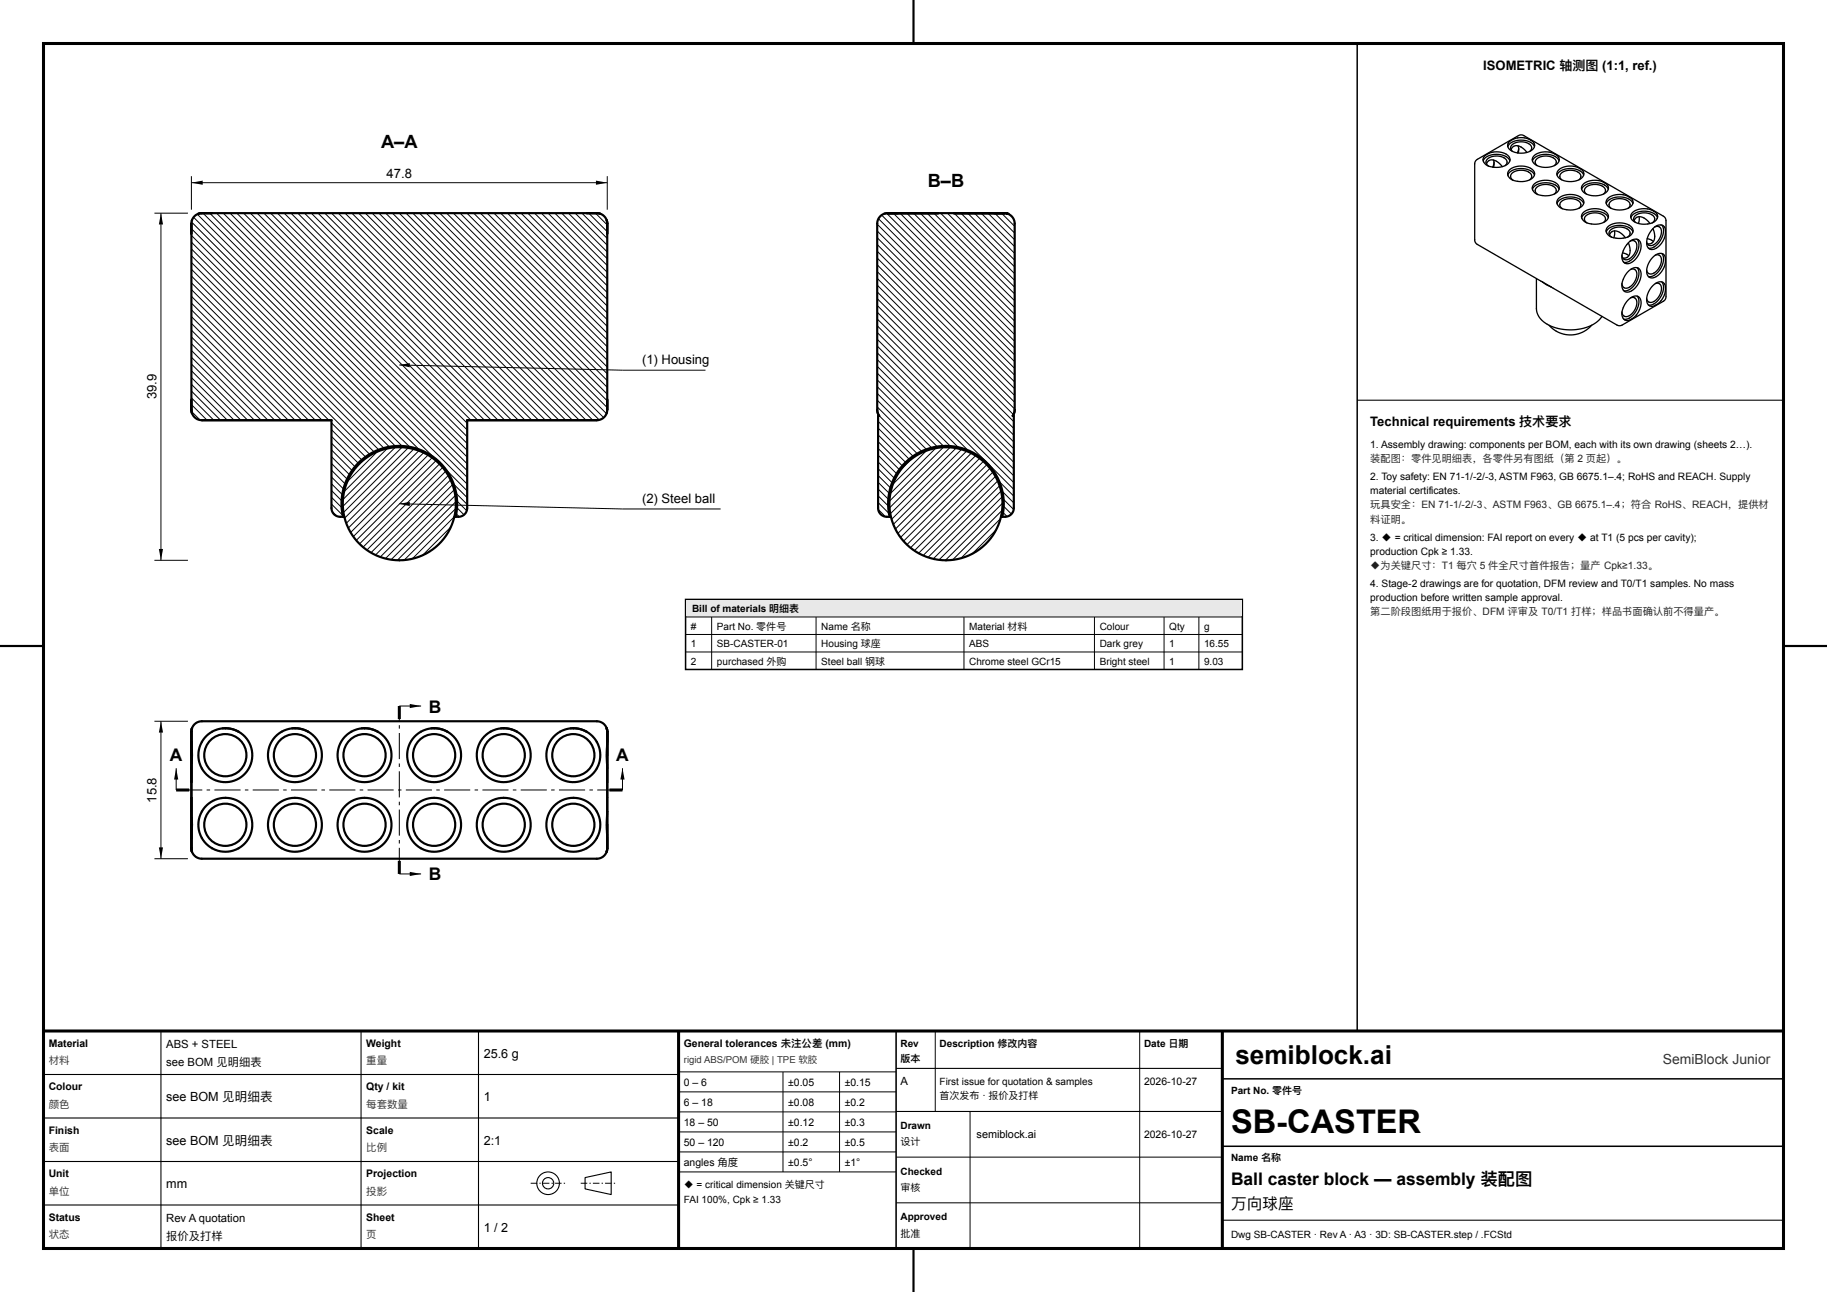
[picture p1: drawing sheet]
<svg xmlns="http://www.w3.org/2000/svg" width="420mm" height="297mm" viewBox="0 0 420 297" stroke-linecap="round" stroke-linejoin="round" font-family="sans-serif">
<path d="M10 10h400v277h-400zM91.8 162.3v3M40.5 181.6h3M91.8 197.9v3M140.1 181.6h3M10 237h400M156 237v50M281 237v50" fill="none" stroke="#000" stroke-width=".7" stroke-linecap="butt"/>
<g fill="none" stroke="#000" stroke-width=".5">
<path d="M210 0v10M44.1 50.6v.2M46.4 49l-.8 .1M46.4 49a2.4 2.4 0 0 0-2.4 2.4v42.8M46.4 49h90.8M137.2 49l.8 .1h-.3M137.2 49a2.4 2.4 0 0 1 2.4 2.4M139.5 50.6l.1 .8M139.6 51.4v42.8a2.4 2.4 0 0 1-2.4 2.4h-29.8v20.2a2.23 2.23 0 0 1-3 2M204 49l-.7 .1M230.9 49a2.4 2.4 0 0 1 2.4 2.4v42.8l-.2 .7-.3 .7h.3v21.2a2.23 2.23 0 0 1-3 2M230.9 49h-26.8a2.4 2.4 0 0 0-2.4 2.4v42.8l.1 .7 .3 .7h-.2v21.2a2.23 2.23 0 0 0 2.9 2"/>
<path d="M230.9 49l.8 .1zM231.4 49.1h.1M231.5 49.1h.1M44 94.2l.1 .8-.1-.8M44 94.2a2.4 2.4 0 0 0 2.4 2.4h29.8v20.2a2.23 2.23 0 0 0 3 2M139.5 94.8v.2M78.8 118.8a13.3 13.3 0 0 1 13-16.3 13.3 13.3 0 0 1 13 16.3M204.5 118.8a13.3 13.3 0 0 1 13-16.3 13.3 13.3 0 0 1 12.9 16.3M0 148.5h10M410 148.5h10M44 168.2a2.4 2.4 0 0 1 2.4-2.4h90.8a2.4 2.4 0 0 1 2.4 2.4M44 170.6l.1 3-.1 3"/>
<path d="M44 168.2v26.8M44 167.9v.3M44.1 167.5v.1M44.1 167.4v.2M44.1 167.4l-.1 .8M44.1 167.4h.1M51.8 167.4l1.7 .2 1.3 .6M51.8 167.4a6.2 6.2 0 0 0-5.8 8.3 6.2 6.2 0 0 0 9.8 2.6 6.2 6.2 0 0 0-1-10.1M51.8 167.4l1.6 .2 1.4 .6M51.8 167.4h-.7M67.8 167.4l1.7 .2 1.3 .6M67.8 167.4a6.2 6.2 0 0 0-5.8 8.3 6.2 6.2 0 0 0 9.8 2.6 6.2 6.2 0 0 0-1-10.1"/>
<path d="M67.8 167.4l1.6 .2 1.4 .6M67.8 167.4h-.7M83.8 167.4l1.7 .2 1.3 .6M83.8 167.4a6.2 6.2 0 0 0-5.8 8.3 6.2 6.2 0 0 0 9.8 2.6 6.2 6.2 0 0 0-1-10.1M83.8 167.4l1.6 .2 1.4 .6M83.8 167.4h-.7M99.8 167.4l1.7 .2 1.3 .6M99.8 167.4a6.2 6.2 0 0 0-5.8 8.3 6.2 6.2 0 0 0 9.8 2.6 6.2 6.2 0 0 0-1-10.1M99.8 167.4l1.6 .2 1.4 .6M99.8 167.4h-.7M115.8 167.4l1.7 .2 1.3 .6M115.8 167.4a6.2 6.2 0 0 0-5.8 8.3 6.2 6.2 0 0 0 9.8 2.6 6.2 6.2 0 0 0-1-10.1"/>
<path d="M115.8 167.4l1.6 .2 1.4 .6M115.8 167.4h-.7M131.8 167.4l1.7 .2 1.3 .6M131.8 167.4a6.2 6.2 0 0 0-5.8 8.3 6.2 6.2 0 0 0 9.8 2.6 6.2 6.2 0 0 0-1-10.1M131.8 167.4l1.6 .2 1.4 .6M131.8 167.4h-.7M139.5 167.6v-.2l.1 .8M139.5 167.6l.1 .6M139.5 167.6l.1 .1M139.6 170.6l-.1 3 .1 3M139.6 168.2v26.8M44 186.6l.1 3-.1 3"/>
<path d="M44 195l.1 .6-.1-.1M44 195l.1 .7M44 195a2.4 2.4 0 0 0 2.4 2.4h90.8a2.4 2.4 0 0 0 2.4-2.4M44.1 195.6v.1M139.5 195.8h.1M139.5 195.6v.1M139.5 195.6v.2M139.6 186.6l-.1 3 .1 3M139.6 195l-.1 .8M139.6 195v.3M210 287v10"/>
<circle cx="91.8" cy="115.8" r="13"/>
<circle cx="217.5" cy="115.8" r="13"/>
<circle cx="51.8" cy="173.6" r="4.9"/>
<circle cx="67.8" cy="173.6" r="4.9"/>
<circle cx="83.8" cy="173.6" r="4.9"/>
<circle cx="99.8" cy="173.6" r="4.9"/>
<circle cx="115.8" cy="173.6" r="4.9"/>
<circle cx="131.8" cy="173.6" r="4.9"/>
<circle cx="51.8" cy="189.6" r="4.9"/>
<circle cx="51.8" cy="189.6" r="6.2"/>
<circle cx="67.8" cy="189.6" r="6.2"/>
<circle cx="67.8" cy="189.6" r="4.9"/>
<circle cx="83.8" cy="189.6" r="4.9"/>
<circle cx="83.8" cy="189.6" r="6.2"/>
<circle cx="99.8" cy="189.6" r="4.9"/>
<circle cx="99.8" cy="189.6" r="6.2"/>
<circle cx="115.8" cy="189.6" r="4.9"/>
<circle cx="115.8" cy="189.6" r="6.2"/>
<circle cx="131.8" cy="189.6" r="4.9"/>
<circle cx="131.8" cy="189.6" r="6.2"/>
</g>
<g fill="none" stroke="#000" stroke-width=".25">
<path d="M312 92h98M37 237v50M83 237v50M110 237v50M10 247h146M10 257h146M206 245.6h75M206 255.5h75M10 267h146M10 277h146M134.5 270.7l6-1.3v5.2l-6-1.3zM281 280.5h129"/>
<circle cx="126" cy="272" r="2.6"/>
<circle cx="126" cy="272" r="1.3"/>
</g>
<path d="M122 272h8M133.5 272h8" fill="none" stroke="#000" stroke-width=".23" stroke-dasharray="1.5 .5 .3 .5" stroke-linecap="butt"/>
<g fill="none" stroke="#000" stroke-width=".23">
<path d="M35.5 49h7.7M37 49v79.8M44 52.6l50.2 50.1M44 54.1l48.4 48.4M44 55.7l46.9 46.8M44 57.2l45.5 45.5M44 58.8l44.2 44.2M44 40.5v7.7M44 42h95.6M44 51l52.3 52.3M44.5 49.9l55.1 55.1M45.3 49.2l62.1 62.1"/>
<path d="M46.7 49l60.7 60.7M48.2 49l59.2 59.2M49.8 49l57.6 57.6M51.3 49l56.1 56.1M52.9 49l54.5 54.5M54.4 49l53 53M56 49l51.4 51.4M57.6 49l49.8 49.8M59.1 49l48.3 48.3M60.7 49l47.6 47.6M62.2 49l47.6 47.6M63.8 49l47.6 47.6"/>
<path d="M65.3 49l47.6 47.6M66.9 49l47.6 47.6M68.4 49l47.7 47.6M70 49l47.6 47.6M71.6 49l47.6 47.6M73.1 49l47.6 47.6M74.7 49l47.6 47.6M76.2 49l47.6 47.6M77.8 49l47.6 47.6M79.3 49l47.6 47.6M80.9 49l47.6 47.6M82.4 49l47.6 47.6"/>
<path d="M84 49l47.6 47.6M85.6 49l47.6 47.6M87.1 49l47.6 47.6M88.7 49l47.6 47.6M90.2 49l47.6 47.5M91.8 49l47 47M93.3 49l46.1 46.1M94.9 49l44.7 44.7M96.5 49l43.1 43.1M98 49l41.6 41.6M99.6 49l40 40M101.1 49l38.5 38.5"/>
<path d="M102.7 49l36.9 36.9M104.2 49l35.4 35.4M105.8 49l33.8 33.8M107.3 49l32.3 32.3M108.9 49l30.7 30.7M110.4 49l29.2 29.1M112 49l27.6 27.6M113.6 49l26 26M115.1 49l24.5 24.5M116.7 49l22.9 22.9M118.2 49l21.4 21.4M119.8 49l19.8 19.8"/>
<path d="M121.3 49l18.3 18.3M122.9 49l16.7 16.7M124.5 49l15.1 15.2M126 49l13.6 13.6M127.6 49l12 12M129.1 49l10.5 10.5M130.7 49l8.9 8.9M132.2 49l7.4 7.4M133.8 49l5.8 5.8M135.3 49l4.3 4.3M136.9 49l2.7 2.7M139.6 40.5v7.7"/>
<path d="M201.7 51.5l31.6 31.6M201.7 53.1l31.6 31.6M201.7 54.7l31.6 31.5M201.7 56.2l31.6 31.6M201.7 57.8l31.6 31.6M201.7 59.3l31.6 31.6M201.9 50.3l31.4 31.3M202.7 49.4l30.6 30.6M203.8 49l29.5 29.5M205.3 49l28 27.9M206.9 49l26.4 26.4M208.5 49l24.8 24.8"/>
<path d="M210 49l23.3 23.3M211.6 49l21.7 21.7M213.1 49l20.2 20.1M214.7 49l18.6 18.6M216.2 49l17.1 17M217.8 49l15.5 15.5M219.3 49l14 13.9M220.9 49l12.4 12.4M222.4 49l10.9 10.8M224 49l9.3 9.2M225.6 49l7.7 7.7M227.1 49l6.2 6.1"/>
<path d="M228.7 49l4.6 4.6M230.2 49l3.1 3M232.2 49.4l.6 .7M44 60.3l43.1 43.1M44 61.9l42 42M44 63.5l41 40.9M44 65l31.6 31.6M44 66.6l30 30M44 68.1l28.5 28.5M44 69.7l26.9 26.9M44 71.2l25.4 25.4M44 72.8l23.8 23.8"/>
<path d="M44 74.3l22.3 22.3M44 75.9l20.7 20.7M44 77.4l19.2 19.2M44 79l17.6 17.6M201.7 60.9l31.6 31.6M201.7 62.4l31.6 31.6M201.7 64l31.3 31.3M201.7 65.5l31.4 31.4M201.7 67.1l31.4 31.4M201.7 68.6l31.4 31.4M201.7 70.2l31.4 31.4M201.7 71.8l31.4 31.4"/>
<path d="M201.7 73.3l31.4 31.4M201.7 74.9l31.4 31.4M201.7 76.4l31.4 31.4M201.7 78l31.4 31.4M201.7 79.5l31.4 31.4M44 80.6l16 16M44 82.1l14.5 14.5M44 83.7l12.9 12.9M44 85.2l11.4 11.4M44 86.8l9.8 9.8M44 88.3l8.3 8.3M44 89.9l6.7 6.7"/>
<path d="M44 91.4l5.2 5.2M44 93l3.6 3.6M44 94.6l2 2M76.2 97.2l7.8 7.8M76.2 98.8l6.9 6.9M143.1 85.1h19.1M201.7 81.1l31.4 31.4M201.7 82.7l20.8 20.8M201.7 84.2l18.6 18.6M201.7 85.8l16.7 16.7M201.7 87.3l15.2 15.2M201.7 88.9l13.7 13.8"/>
<path d="M201.7 90.4l12.4 12.5M201.7 92l11.3 11.3M201.7 93.5l10.2 10.2M201.9 96.8l8 8.1M201.9 98.4l7.1 7.1M201.9 100l6.3 6.3M202 95.5l8.8 8.8M76.2 100.3l6.1 6.2M76.2 101.9l5.4 5.4M76.2 103.4l4.7 4.7M76.2 105l4.1 4.1M76.2 106.5l3.6 3.6"/>
<path d="M76.2 108.1l3.1 3.1M76.2 109.7l2.8 2.7M76.2 111.2l2.5 2.5M76.2 112.8l2.3 2.3M76.2 114.3l2.3 2.3M76.2 115.9l2.6 2.5M76.4 117.6l1 1M86.7 103.8l-6.9 6.9M89 103.1l-9.9 9.9M90.8 102.8l-12 12M92.4 102.8l-13.6 13.6M93.8 103l-14.8 14.8"/>
<path d="M95.1 103.2l-15.9 15.9M96.3 103.6l-16.7 16.7M97.4 104.1l-17.3 17.3M98.4 104.6l-17.8 17.8M99.3 105.2l-18.1 18.1M100.2 105.9l-18.3 18.3M101 106.7l-18.3 18.3M101.8 107.5l-18.3 18.3M102.4 108.3l-18.1 18.1M102.6 108l4.8 4.8M103 109.3l-17.7 17.7M103.6 110.3l-17.3 17.3"/>
<path d="M104 111.4l-16.6 16.6M104.3 111.3l3.1 3.1M104.4 112.6l-15.8 15.8M104.4 118.8l-9.6 9.6M104.7 113.9l-14.8 14.8M104.8 116.9l-11.9 11.8M104.8 115.3l-13.5 13.5M104.9 113.4l2.5 2.6M104.9 118.1l.7 .7M105.1 116.7l1.6 1.6M105.1 115.2l2.2 2.2M143.1 117h22.6"/>
<path d="M201.9 101.5l5.5 5.6M201.9 103.1l4.8 4.8M201.9 104.6l4.2 4.3M201.9 106.2l3.7 3.7M201.9 107.7l3.2 3.3M201.9 109.3l2.8 2.8M201.9 110.9l2.5 2.5M201.9 112.4l2.3 2.4M201.9 114l2.3 2.3M201.9 115.5l2.5 2.5M201.9 117.1l1.6 1.7M209.5 105.6l-2.3 2.2"/>
<path d="M213 103.6l-7.7 7.7M215.1 103l-10.4 10.4M216.9 102.8l-12.4 12.4M218.4 102.8l-13.9 13.9M219.8 103l-15.1 15.1M221 103.3l-16 16.1M222.2 103.7l-16.8 16.8M223.3 104.2l-17.5 17.4M224.3 104.7l-17.9 17.9M225.2 105.4l-18.2 18.1M226.1 106.1l-18.4 18.3M226.9 106.8l-18.4 18.4"/>
<path d="M227.6 107.7l-18.3 18.2M228.2 108.5l-18 18.1M228.8 109.5l-17.6 17.7M229.3 110.6l-17.1 17.1M229.8 110.8l3.3 3.3M229.8 111.7l-16.5 16.4M230 119.3l-9.1 9M230.1 112.9l-15.6 15.6M230.4 114.2l-14.5 14.5M230.4 117.3l-11.4 11.4M230.4 115.7l-13.1 13.1M230.5 113l2.6 2.6"/>
<path d="M230.6 117.8l.9 .9M230.7 114.8l2.3 2.3M230.7 116.4l1.8 1.8M35.5 128.8h7.7M103.7 121.1l-6.5 6.5M229 121.8l-5.5 5.5M35.5 165.8h7.7M37 165.8v31.6M40.5 176.6v5M91.8 162.3h5M143.1 176.6v5M35.5 197.4h7.7"/>
<path d="M91.8 200.9h5M215 237v18.5M262 237v50M156 246.4h50M156 251h50M156 255.6h50M180 246.4v23M193 246.4v23M223 255.5v31.5M156 260.2h50M156 264.8h50M156 269.4h50"/>
<path d="M206 266h75M206 276.5h75"/>
</g>
<path d="M312 10v227M157.6 137.8h128v16.1h-128zM206 237v50M281 248h129M281 263.5h129" fill="none" stroke="#000" stroke-width=".35"/>
<g fill="#000">
<path d="M37 49l.5 2.6h-1zM44 42l2.6-.5v1zM137 41.5l2.6 .5-2.6 .5zM91.8 83.9l2.4-.4v.9zM91.8 115.8l2.4-.4v.9zM36.5 126.2h1l-.5 2.6zM37 165.8l.5 2.6h-1zM40.5 176.6l.5 2.6h-1zM94.2 161.8l2.6 .5-2.6 .5zM143.1 176.6l.5 2.6h-1zM36.5 194.8h1l-.5 2.6zM94.2 200.4l2.6 .5-2.6 .5z"/>
<circle cx="231.7" cy="49.1" r=".25"/>
</g>
<path d="M91.8 83.9l51.3 1.2zM91.8 115.8l51.3 1.2z" fill="#000" stroke="#000" stroke-width=".23"/>
<path d="M40.5 181.6h102.6M91.8 200.9v-38.6" fill="none" stroke="#000" stroke-width=".23" stroke-dasharray="6 1 .8 1" stroke-linecap="butt"/>
<g fill="none" stroke="#000" stroke-width=".3">
<path d="M341 37a3.7 3.7 0 0 1 4.7-1.2 2.06 2.06 0 0 1 1.4 1.2M341.3 35.9a4.1 4.1 0 0 1 5.7 .4 1.59 1.59 0 0 1-1.5 2 4 4 0 0 1-4.3-.9l-.3-.9zM341.7 37.7l.1-.2a1.52 1.52 0 0 1 2.5-.2l1.1 1M343.3 36.8l.2 .8-.2 .8M343.5 37.3l-.3 1.1M346 38.1a1.08 1.08 0 0 0 .4-1.2 1.08 1.08 0 0 0-.9-.8 2.92 2.92 0 0 0-3.9 1 1.06 1.06 0 0 0 .6 1.1M346.6 33.7a3.7 3.7 0 0 1 4.8-1.2 2.06 2.06 0 0 1 1.3 1.2M347 32.6a4 4 0 0 1 5.7 .5l.1 .3a1.98 1.98 0 0 1-1.9 1.7 3.7 3.7 0 0 1-4.3-1.3 1.11 1.11 0 0 1 .4-1.2zM347 39.1a4.3 4.3 0 0 1 5.6 .3 1.41 1.41 0 0 1-1.1 2 3.9 3.9 0 0 1-4.8-1l-.1-.6zM347.4 34.4l.1-.2a1.52 1.52 0 0 1 2.5-.2l1 1M347.7 34.8a1.08 1.08 0 0 1-.4-1.2 1.08 1.08 0 0 1 1-.7 2.85 2.85 0 0 1 3.8 1v.4l-.4 .5M348.9 33.5l.2 .8-.1 .9"/>
<path d="M349.1 34.2l-.3 .9M352.3 37a3.7 3.7 0 0 1 4.7-1.2 2.05 2.05 0 0 1 1.4 1.2M352.6 35.8a4.2 4.2 0 0 1 5.7 .4l.1 .4a1.99 1.99 0 0 1-1.9 1.8 3.7 3.7 0 0 1-4.2-1.4v-.7zM353.4 38.1a1.08 1.08 0 0 1-.4-1.2 1.08 1.08 0 0 1 .9-.8 2.85 2.85 0 0 1 3.9 1.1l-.1 .4-.4 .5M358.3 39.1a4.2 4.2 0 0 1 5.7 .4l.1 .4a2.12 2.12 0 0 1-2.3 1.8 3.3 3.3 0 0 1-3.9-1.6l.1-.5zM346.6 40.2a3.7 3.7 0 0 1 4.8-1.2 2.06 2.06 0 0 1 1.3 1.2M351.7 41.3a1.08 1.08 0 0 0 .4-1.1 1.08 1.08 0 0 0-1-.8 2.92 2.92 0 0 0-3.8 1 1.05 1.05 0 0 0 .6 1.1M352.3 43.5a3.7 3.7 0 0 1 4.7-1.2 2.05 2.05 0 0 1 1.4 1.2M352.6 42.4a4.3 4.3 0 0 1 5.7 .2 1.41 1.41 0 0 1-1.1 2.1 3.9 3.9 0 0 1-4.8-1l-.1-.6zM357.3 44.6a1.08 1.08 0 0 0 .4-1.1 1.08 1.08 0 0 0-.9-.8 2.92 2.92 0 0 0-3.9 .9 1.04 1.04 0 0 0 .6 1.1M357.9 40.2a3.7 3.7 0 0 1 4.8-1.2 2.05 2.05 0 0 1 1.4 1.2M357.9 46.8a3.7 3.7 0 0 1 4.8-1.2 2.05 2.05 0 0 1 1.4 1.2"/>
<path d="M358.3 45.6a4.3 4.3 0 0 1 5.6 .3 1.41 1.41 0 0 1-1.1 2 3.9 3.9 0 0 1-4.8-.9l-.1-.7zM359 41.3a1.08 1.08 0 0 1-.4-1.1 1.08 1.08 0 0 1 1-.8 2.85 2.85 0 0 1 3.8 1l-.1 .6-.3 .3M363 47.9a1.08 1.08 0 0 0 .4-1.2 1.08 1.08 0 0 0-.9-.8 2.92 2.92 0 0 0-3.9 1 1.04 1.04 0 0 0 .6 1.1M363.6 43.5a3.7 3.7 0 0 1 4.7-1.2 2.04 2.04 0 0 1 1.4 1.2M363.6 50a3.7 3.7 0 0 1 4.7-1.2 2.05 2.05 0 0 1 1.4 1.2M363.9 42.4a4.2 4.2 0 0 1 5.7 .3l.2 .5a2.12 2.12 0 0 1-2.3 1.8 3.3 3.3 0 0 1-3.9-1.6v-.5zM363.9 48.9a4.3 4.3 0 0 1 5.7 .3 1.41 1.41 0 0 1-1.1 2 3.9 3.9 0 0 1-4.8-1l-.1-.6zM364.7 44.6a1.08 1.08 0 0 1-.4-1.2 1.08 1.08 0 0 1 .9-.7 2.85 2.85 0 0 1 3.9 1l-.1 .6-.4 .3M368.6 51.1a1.08 1.08 0 0 0 .4-1.1 1.08 1.08 0 0 0-.9-.8 2.92 2.92 0 0 0-3.9 1 1.05 1.05 0 0 0 .6 1M369.3 46.8a3.7 3.7 0 0 1 4.7-1.2 2.05 2.05 0 0 1 1.4 1.2M369.3 53.3a3.7 3.7 0 0 1 4.7-1.2 2.04 2.04 0 0 1 1.4 1.2M369.6 45.6a4.2 4.2 0 0 1 5.7 .4l.1 .4a2.12 2.12 0 0 1-2.3 1.8 3.3 3.3 0 0 1-3.9-1.6l.1-.5z"/>
<path d="M369.6 52.2a4.3 4.3 0 0 1 5.6 .2 1.7 1.7 0 0 1-1.8 2.3 3.9 3.9 0 0 1-4-1 1.15 1.15 0 0 1 .2-1.5zM370 54l.1-.2a1.52 1.52 0 0 1 2.5-.2l1.1 1.1M370.3 47.9a1.08 1.08 0 0 1-.4-1.2 1.08 1.08 0 0 1 1-.8 2.85 2.85 0 0 1 3.8 1.1v.4l-.4 .5M370.5 54.5a1.09 1.09 0 0 1-.6-1.2 1.09 1.09 0 0 1 1-.8 2.85 2.85 0 0 1 3.8 1l-.1 .6-.5 .4M371.1 53.1l.1 .7-.2 .9M373 58.1l.9 .3 .5 .4M374.3 55.8l.3 .7a2.02 2.02 0 0 1-1 2.8h-.5M374.4 55.7a1.51 1.51 0 0 1 1.7-.7 1.51 1.51 0 0 1 1.2 1.4 4.4 4.4 0 0 1-3.2 4.2 1.7 1.7 0 0 1-1-2.7l.6-1.3zM374.7 55.5a1.09 1.09 0 0 1 1.3 .1 1.09 1.09 0 0 1 .3 1.3 2.85 2.85 0 0 1-2.9 2.8l-.4-.4-.1-.7M374.9 50a3.7 3.7 0 0 1 4.8-1.2 2.05 2.05 0 0 1 1.3 1.2M375.2 48.9a4.2 4.2 0 0 1 5.8 .4 1.74 1.74 0 0 1-1.9 2.1 3.4 3.4 0 0 1-4.2-1.5v-.5zM375.7 50.8v-.3a1.52 1.52 0 0 1 2.6-.2l1 1.1"/>
<path d="M376 51.1a1.08 1.08 0 0 1-.4-1.1 1.08 1.08 0 0 1 1-.8 2.85 2.85 0 0 1 3.8 1l-.1 .6-.5 .4M376.4 55a3.7 3.7 0 0 1-1.4 4.7 2.06 2.06 0 0 1-1.7 .6M376.8 49.8v.7l-.1 .9M378.7 54.9l.9 .2 .5 .4M380 52.6l.2 .6a2.02 2.02 0 0 1-.9 2.9l-.6-.1M380.1 52.5a1.51 1.51 0 0 1 1.4-.8 1.51 1.51 0 0 1 1.3 .9 4.1 4.1 0 0 1-3.2 4.8 1.59 1.59 0 0 1-1-2.3 5.5 5.5 0 0 1 1.5-2.6zM380.1 59a1.65 1.65 0 0 1 2.5-.3 4 4 0 0 1-3 5.2 1.59 1.59 0 0 1-1-2.3 5.2 5.2 0 0 1 1.5-2.6zM380.4 52.2a1.09 1.09 0 0 1 1.3 .1 1.09 1.09 0 0 1 .2 1.3 2.85 2.85 0 0 1-2.8 2.8l-.3-.3-.3-.5M380.5 58.7a1.08 1.08 0 0 1 1.2 .2 1.08 1.08 0 0 1 .2 1.2 2.85 2.85 0 0 1-2.8 2.8l-.3-.2-.3-.6M382 51.7a3.7 3.7 0 0 1-1.3 4.8 2.06 2.06 0 0 1-1.7 .5M382 58.3a3.7 3.7 0 0 1-1.3 4.7 2.06 2.06 0 0 1-1.7 .6M353.2 64v6.9a4.8 4.8 0 0 0 3.8 4.3 10.6 10.6 0 0 0 10.8-1.8l.5-.7"/>
<path d="M354.6 64.8l2 1.2M354.6 64.8l-15-8.6-.4-.4-.2-.5v-17.6l.1-.5 .5-.6 10-5.6 .7 .2 32.1 18.5 .4 .4 .2 .5v17.6l-.1 .5-.5 .5-9.5 5.5-.7 .2-.5-.2-15.1-8.7M356.1 74.8a6.5 6.5 0 0 0 9.8 0M374.4 68.8a1.63 1.63 0 0 1 2.6-.2 4.1 4.1 0 0 1-3 5.1 1.74 1.74 0 0 1-.9-2.7l.6-1.3zM374.4 62.3a1.63 1.63 0 0 1 2.6-.3 4.1 4.1 0 0 1-2.9 5.2 1.7 1.7 0 0 1-1-2.7l.6-1.3zM374.9 68.5a1.08 1.08 0 0 1 1.2 .2 1.08 1.08 0 0 1 .2 1.2 2.85 2.85 0 0 1-2.9 2.8l-.4-.4-.1-.6M374.9 61.9a1.08 1.08 0 0 1 1.2 .3 1.08 1.08 0 0 1 .2 1.2 2.85 2.85 0 0 1-2.9 2.8l-.4-.4-.1-.6M376.4 68.1a3.7 3.7 0 0 1-1.4 4.7 2.04 2.04 0 0 1-1.7 .6M376.4 61.5a3.7 3.7 0 0 1-1.4 4.8 2.04 2.04 0 0 1-1.7 .5M380.1 65.5a1.65 1.65 0 0 1 2.5-.3 3.9 3.9 0 0 1-3.1 5.2l-.3-.1a2.12 2.12 0 0 1-.4-2.9l.6-1zM380.5 65.2a1.08 1.08 0 0 1 1.2 .2 1.08 1.08 0 0 1 .2 1.3 2.85 2.85 0 0 1-2.8 2.8l-.3-.3-.3-.6M382 64.8a3.7 3.7 0 0 1-1.3 4.7 2.05 2.05 0 0 1-1.7 .6"/>
</g>
<path d="M157.8 138h127.6v3.6h-127.6z" fill="#e8e8e8"/>
<path d="M157.6 141.8h128M157.6 145.9h128M157.6 149.9h128M163.6 141.8v12.1M187.6 141.8v12.1M221.6 141.8v12.1M251.6 141.8v12.1M267.6 141.8v12.1M275.6 141.8v12.1" fill="none" stroke="#000" stroke-width=".23"/>
<text font-size="7.5" x="283" y="260.5">SB-CASTER</text>
<text font-size="6" x="284" y="244.5">semiblock.ai</text>
<g font-size="4.2">
<text x="87.6" y="34">A–A</text>
<text x="213.3" y="43">B–B</text>
</g>
<g font-size="4">
<text x="98.6" y="163.8">B</text>
<text x="39.1" y="174.9">A</text>
<text x="141.7" y="174.9">A</text>
<text x="98.6" y="202.4">B</text>
<text x="283" y="272.5">Ball caster block — assembly 装配图</text>
</g>
<text font-size="3.6" x="283" y="278">万向球座</text>
<text font-size="3.2" fill="#333" x="382.3" y="244.5">SemiBlock Junior</text>
<g font-size="3">
<text x="341" y="16">ISOMETRIC 轴测图 (1:1, ref.)</text>
<text x="88.9" y="41">47.8</text>
<text x="147.6" y="83.7">(1) Housing</text>
<text x="36" y="91.8" transform="rotate(-90 36 91.8)">39.9</text>
<text x="315" y="98">Technical requirements 技术要求</text>
<text x="147.6" y="115.6">(2) Steel ball</text>
<text x="36" y="184.5" transform="rotate(-90 36 184.5)">15.8</text>
</g>
<g font-size="2.9">
<text x="111.2" y="243.2">25.6 g</text>
<text x="38.2" y="253.2">see BOM 见明细表</text>
<text x="111.2" y="253.2">1</text>
<text x="38.2" y="263.2">see BOM 见明细表</text>
<text x="111.2" y="263.2">2:1</text>
<text x="38.2" y="273.2">mm</text>
<text x="111.2" y="283.2">1 / 2</text>
</g>
<g font-size="2.6">
<text x="38.2" y="241">ABS + STEEL</text>
<text x="38.2" y="245">see BOM 见明细表</text>
<text x="207" y="249.4">A</text>
<text x="38.2" y="281">Rev A quotation</text>
<text x="38.2" y="285">报价及打样</text>
</g>
<text font-size="2.5" x="224.5" y="261.7">semiblock.ai</text>
<g font-size="2.4">
<text x="11.2" y="240.6">Material</text>
<text x="84.2" y="240.6">Weight</text>
<text x="157.2" y="240.6">General tolerances 未注公差 (mm)</text>
<text x="11.2" y="250.6">Colour</text>
<text x="84.2" y="250.6">Qty / kit</text>
<text x="157.2" y="249.7">0 – 6</text>
<text x="181.2" y="249.7">±0.05</text>
<text x="194.2" y="249.7">±0.15</text>
<text x="263" y="249.4">2026-10-27</text>
<text x="157.2" y="254.3">6 – 18</text>
<text x="181.2" y="254.3">±0.08</text>
<text x="194.2" y="254.3">±0.2</text>
<text x="11.2" y="260.6">Finish</text>
<text x="84.2" y="260.6">Scale</text>
<text x="157.2" y="258.9">18 – 50</text>
<text x="157.2" y="263.5">50 – 120</text>
<text x="181.2" y="258.9">±0.12</text>
<text x="181.2" y="263.5">±0.2</text>
<text x="194.2" y="258.9">±0.3</text>
<text x="194.2" y="263.5">±0.5</text>
<text x="263" y="261.7">2026-10-27</text>
<text x="157.2" y="268.1">angles 角度</text>
<text x="181.2" y="268.1">±0.5°</text>
<text x="194.2" y="268.1">±1°</text>
<text x="11.2" y="270.6">Unit</text>
<text x="84.2" y="270.6">Projection</text>
<text x="11.2" y="280.6">Status</text>
<text x="84.2" y="280.6">Sheet</text>
</g>
<g font-size="2.4" fill="#333">
<text x="11.2" y="244.6">材料</text>
<text x="84.2" y="244.6">重量</text>
<text x="11.2" y="254.6">颜色</text>
<text x="84.2" y="254.6">每套数量</text>
<text x="11.2" y="264.6">表面</text>
<text x="84.2" y="264.6">比例</text>
<text x="11.2" y="274.6">单位</text>
<text x="84.2" y="274.6">投影</text>
<text x="11.2" y="284.6">状态</text>
<text x="84.2" y="284.6">页</text>
</g>
<g font-size="2.3">
<text x="315" y="103">1. Assembly drawing: components per BOM, each with its own drawing (sheets 2…).</text>
<text x="315" y="110.4">2. Toy safety: EN 71-1/-2/-3, ASTM F963, GB 6675.1–.4; RoHS and REACH. Supply</text>
<text x="315" y="113.6">material certificates.</text>
<text x="315" y="124.3">3. ◆ = critical dimension: FAI report on every ◆ at T1 (5 pcs per cavity);</text>
<text x="315" y="127.5">production Cpk ≥ 1.33.</text>
<text x="315" y="134.9">4. Stage-2 drawings are for quotation, DFM review and T0/T1 samples. No mass</text>
<text x="159.1" y="140.7">Bill of materials 明细表</text>
<text x="315" y="138.1">production before written sample approval.</text>
<text x="158.8" y="144.7">#</text>
<text x="158.8" y="148.7">1</text>
<text x="164.8" y="144.7">Part No. 零件号</text>
<text x="164.8" y="148.7">SB-CASTER-01</text>
<text x="188.8" y="144.7">Name 名称</text>
<text x="188.8" y="148.7">Housing 球座</text>
<text x="222.8" y="144.7">Material 材料</text>
<text x="222.8" y="148.7">ABS</text>
<text x="252.8" y="144.7">Colour</text>
<text x="252.8" y="148.7">Dark grey</text>
<text x="268.8" y="144.7">Qty</text>
<text x="268.8" y="148.7">1</text>
<text x="276.8" y="144.7">g</text>
<text x="276.8" y="148.7">16.55</text>
<text x="158.8" y="152.8">2</text>
<text x="164.8" y="152.8">purchased 外购</text>
<text x="188.8" y="152.8">Steel ball 钢球</text>
<text x="222.8" y="152.8">Chrome steel GCr15</text>
<text x="252.8" y="152.8">Bright steel</text>
<text x="268.8" y="152.8">1</text>
<text x="276.8" y="152.8">9.03</text>
<text x="207" y="240.6">Rev</text>
<text x="207" y="244.2">版本</text>
<text x="216" y="240.6">Description 修改内容</text>
<text x="263" y="240.6">Date 日期</text>
<text x="216" y="249.4">First issue for quotation &amp; samples</text>
<text x="283" y="251.5">Part No. 零件号</text>
<text x="216" y="252.6">首次发布 · 报价及打样</text>
<text x="207" y="259.5">Drawn</text>
<text x="207" y="263.3">设计</text>
<text x="283" y="267">Name 名称</text>
<text x="157.2" y="273">◆ = critical dimension 关键尺寸</text>
<text x="207" y="270">Checked</text>
<text x="207" y="273.8">审核</text>
<text x="157.2" y="276.6">FAI 100%, Cpk ≥ 1.33</text>
<text x="207" y="280.5">Approved</text>
<text x="207" y="284.3">批准</text>
<text x="283" y="284.6">Dwg SB-CASTER · Rev A · A3 · 3D: SB-CASTER.step / .FCStd</text>
</g>
<g font-size="2.3" fill="#222">
<text x="315" y="106.2">装配图：零件见明细表，各零件另有图纸（第 2 页起）。</text>
<text x="315" y="116.9">玩具安全：EN 71-1/-2/-3、ASTM F963、GB 6675.1–.4；符合 RoHS、REACH，提供材</text>
<text x="315" y="120.1">料证明。</text>
<text x="315" y="130.7">◆为关键尺寸：T1 每穴 5 件全尺寸首件报告；量产 Cpk≥1.33。</text>
<text x="315" y="141.4">第二阶段图纸用于报价、DFM 评审及 T0/T1 打样；样品书面确认前不得量产。</text>
</g>
<text font-size="2.2" fill="#333" x="157.2" y="244.4">rigid ABS/POM 硬胶 | TPE 软胶</text>
</svg>
